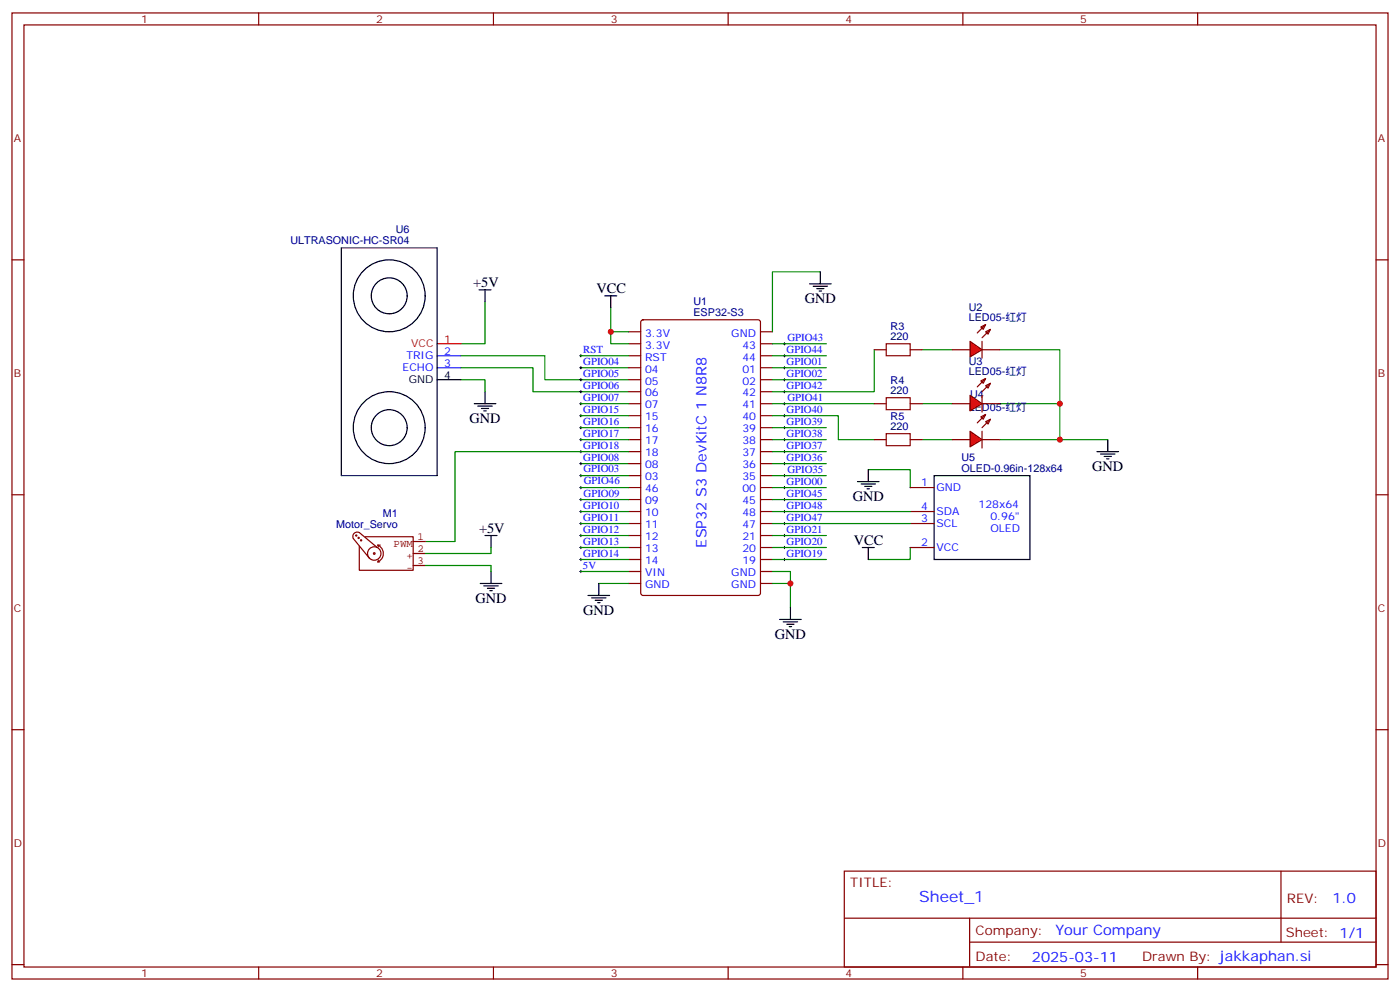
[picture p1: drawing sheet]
<svg xmlns="http://www.w3.org/2000/svg" width="412mm" height="292mm" viewBox="0 0 412 292" stroke-linecap="round" stroke-linejoin="round" font-family="sans-serif">
<g fill="none" stroke="#870000" stroke-width=".35">
<path d="M3.5 3.8h405.4v284.3h-405.4zM7.1 7.3h398.2v277.3h-398.2zM76.2 3.8v3.5M145.3 3.8v3.5M214.5 3.8v3.5M283.6 3.8v3.5M352.8 3.8v3.5M3.5 76.5h3.6M405.3 76.5h3.6M185.2 97.6h3.5M189 94.3l.4-.2h33.9l.7 .5v80l-.4 .6-34.2 .1-.6-.5-.1-80zM224 97.6h3.5"/>
<path d="M185.2 101.2h3.5M185.2 104.7h3.5M185.2 108.2h3.5M185.2 111.8h3.5M185.2 115.3h3.5M185.2 118.8h3.5M224 101.2h3.5M224 104.7h3.5M224 108.2h3.5M224 111.8h3.5M224 115.3h3.5M224 118.8h3.5"/>
<path d="M185.2 122.3h3.5M185.2 125.9h3.5M185.2 129.4h3.5M185.2 132.9h3.5M185.2 136.5h3.5M185.2 140h3.5M224 122.3h3.5M224 125.9h3.5M224 129.4h3.5M224 132.9h3.5M224 136.5h3.5M224 140h3.5"/>
<path d="M280.5 129.4h5.3M288.9 122.7l1.4-.7-.7 1.4zM289.3 129.4h5.3M290.3 124.1l1.4-.7-.7 1.4zM290.3 122l-2.4 2.5M291.7 123.4l-2.4 2.5M3.5 145.6h3.6M185.2 143.5h3.5M185.2 154.1h3.5M185.2 150.6h3.5M185.2 147h3.5M185.2 157.6h3.5"/>
<path d="M224 143.5h3.5M224 154.1h3.5M224 150.6h3.5M224 147h3.5M224 157.6h3.5M268.1 143.5h7.1M268.1 154.1h7.1M268.1 150.6h7.1M405.3 145.6h3.6M185.2 161.1h3.5M185.2 164.7h3.5M185.2 168.2h3.5"/>
<path d="M185.2 171.7h3.5M224 161.1h3.5M224 164.7h3.5M224 168.2h3.5M224 171.7h3.5M268.1 161.1h7.1M3.5 214.8h3.6M405.3 214.8h3.6M248.7 256.4h156.6v28.2h-156.6zM377.3 256.4v20.9M248.7 270.2h156.5M285.6 277.3h119.6"/>
<path d="M285.6 270.2v14.2M3.5 283.9h3.6M76.2 284.6v3.5M145.3 284.6v3.5M214.5 284.6v3.5M283.6 284.6v3.5M352.8 284.6v3.5M405.3 283.9h3.6"/>
</g>
<g fill="none" stroke="#008700" stroke-width=".35">
<path d="M142.9 88.8v12.4h-7.1M179.9 97.6v3.6h5.3M179.9 90.6v7h5.3M241.7 80h-14.2v17.6M135.8 111.8h7.1v3.5M135.8 108.2h21.2v7.1h28.2M135.8 104.7h24.7v7.1h24.7M171.1 108.2h14.1M171.1 104.7h14.1M227.5 108.2h15.9M227.5 118.8h30M227.5 104.7h15.9"/>
<path d="M227.5 101.2h15.9M257.5 102.9v12.4h-30M271.6 118.8h8.9M271.6 102.9h8.9M294.6 102.9h17.6v15.9h-17.6M171.1 136.5h14.1M171.1 140h14.1M171.1 129.4h14.1M171.1 125.9h14.1M171.1 122.3h14.1M185.2 132.9h-51.1v26.5h-8.9M227.5 122.3h19.4v7.1h10.6"/>
<path d="M227.5 136.5h15.9M227.5 140h15.9M227.5 132.9h15.9M227.5 129.4h15.9M227.5 125.9h15.9M255.8 138.2h12.3v5.3M271.6 129.4h8.9M171.1 157.6h14.1M171.1 154.1h14.1M171.1 150.6h14.1M171.1 147h14.1M171.1 143.5h14.1"/>
<path d="M227.5 157.6h15.9M227.5 154.1h40.6M227.5 150.6h40.6M227.5 147h15.9M227.5 143.5h15.9M171.1 164.7h14.1M171.1 161.1h14.1M171.1 168.2h14.1M176.4 171.7h8.8M227.5 168.2h5.3v3.5M227.5 171.7h5.3v7.1M227.5 164.7h15.9"/>
<path d="M227.5 161.1h15.9M268.1 161.1v3.6h-12.3"/>
</g>
<g fill="none" stroke="#000" stroke-width=".35">
<path d="M100.5 73v67M128.8 73v67M178.2 87.1h3.5M179.9 87.1v3.5M238.5 83.5h6.3M239.5 84.2h4.3M240.6 84.9h2.1M241.3 85.7h.7M241.7 80v3.5M128.8 111.8h7M139.7 118.8h6.3M140.8 119.5h4.2"/>
<path d="M142.9 115.3v3.5M141.8 120.2h2.1M142.5 120.9h.7M255.8 138.2v3.5M275.2 140h28.2v24.7h-28.2zM252.6 141.7h6.3M253.6 142.5h4.3M254.7 143.2h2.1M255.4 143.9h.7M173.2 175.3h6.4M174.3 176h4.2M175.3 176.7h2.1"/>
<path d="M176 177.4h.7M176.4 171.7v3.6M232.8 178.8v3.5M254 161.1h3.5M255.8 161.1v3.6M229.7 182.3h6.3M230.7 183h4.2M231.8 183.7h2.1M232.5 184.4h.7"/>
<circle cx="114.7" cy="87.1" r="10.6"/>
<circle cx="114.7" cy="87.1" r="5.3"/>
<circle cx="114.7" cy="125.9" r="10.6"/>
<circle cx="114.7" cy="125.9" r="5.3"/>
</g>
<path d="M128.8 101.2h7" fill="none" stroke="#f00" stroke-width=".35"/>
<path d="M128.8 104.7h7M128.8 108.2h7" fill="none" stroke="#00f" stroke-width=".35"/>
<path d="M100.5 73h28.3M100.5 140h28.3" fill="none" stroke="#333" stroke-width=".35"/>
<g fill="none" stroke="#000" stroke-width=".29">
<path d="M170.7 118.8h.7M170.7 115.3h.7M170.7 111.8h.7M170.7 108.2h.7M170.7 104.7h.7M171.1 104.4v.7M171.1 107.9v.7M171.1 111.4v.7M171.1 114.9v.7M171.1 118.5v.7M230.7 118.8h.7M230.7 115.3h.7"/>
<path d="M230.7 111.8h.7M230.7 108.2h.7M230.7 104.7h.7M230.7 101.2h.7M231.1 100.8v.7M231.1 104.4v.7M231.1 107.9v.7M231.1 111.4v.7M231.1 114.9v.7M231.1 118.5v.7M170.7 140h.7M170.7 136.5h.7"/>
<path d="M170.7 132.9h.7M170.7 129.4h.7M170.7 125.9h.7M170.7 122.3h.7M171.1 122v.7M171.1 125.5v.7M171.1 129v.8M171.1 132.6v.7M171.1 136.1v.7M171.1 139.6v.7M230.7 140h.7M230.7 136.5h.7"/>
<path d="M230.7 132.9h.7M230.7 129.4h.7M230.7 125.9h.7M230.7 122.3h.7M231.1 122v.7M231.1 125.5v.7M231.1 129v.8M231.1 132.6v.7M231.1 136.1v.7M231.1 139.6v.7M170.7 157.6h.7M170.7 154.1h.7"/>
<path d="M170.7 150.6h.7M170.7 147h.7M170.7 143.5h.7M171.1 143.2v.7M171.1 146.7v.7M171.1 150.2v.7M171.1 153.7v.7M171.1 157.3v.7M230.7 157.6h.7M230.7 154.1h.7M230.7 150.6h.7M230.7 147h.7"/>
<path d="M230.7 143.5h.7M231.1 143.2v.7M231.1 146.7v.7M231.1 150.2v.7M231.1 153.7v.7M231.1 157.3v.7M170.7 164.7h.7M170.7 161.1h.7M170.7 168.2h.7M171.1 160.8v.7M171.1 164.3v.7M171.1 167.9v.7"/>
<path d="M230.7 164.7h.7M230.7 161.1h.7M231.1 160.8v.7M231.1 164.3v.7"/>
</g>
<path d="M285.8 126.9l3.5 2.5-3.5 2.1z" fill="#f00" stroke="#870000" stroke-width=".35"/>
<path d="M280.5 118.8h5.3M288.9 112.1l1.4-.7-.7 1.4zM289.3 118.8h5.3M290.3 113.5l1.4-.7-.7 1.4zM290.3 111.4l-2.4 2.5M291.7 112.8l-2.4 2.5M289.3 126.9v5" fill="none" stroke="#870000" stroke-width=".35"/>
<path d="M285.8 116.3l3.5 2.5-3.5 2.1z" fill="#f00" stroke="#870000" stroke-width=".35"/>
<path d="M288.9 96.2l1.4-.7-.7 1.4zM290.3 97.6l1.4-.7-.7 1.5zM290.3 95.5l-2.4 2.5M291.7 96.9l-2.4 2.5M280.5 102.9h5.3M289.3 116.3v5M289.3 102.9h5.3" fill="none" stroke="#870000" stroke-width=".35"/>
<path d="M285.8 100.5l3.5 2.4-3.5 2.2z" fill="#f00" stroke="#870000" stroke-width=".35"/>
<path d="M257.5 118.8h3.6M257.5 102.9h3.6M268.1 118.8h3.5M268.1 102.9h3.5M289.3 100.5v4.9M257.5 129.4h3.6M268.1 129.4h3.5" fill="none" stroke="#870000" stroke-width=".35"/>
<path d="M261.1 117.1h7v3.5h-7zM261.1 101.2h7v3.5h-7zM261.1 127.6h7v3.6h-7z" fill="none" stroke="#a10000" stroke-width=".35"/>
<g fill="none" stroke="#000" stroke-width=".35">
<path d="M141.1 85.3h3.5M142.9 85.3v3.5M323.1 132.9h6.4M324.2 133.6h4.2M325.3 134.3h2.1M326 135h.7M326.3 129.4v3.5M142.9 157.6h3.5M144.6 157.6v3.5M141.5 171.7h6.3M142.5 172.4h4.3M143.6 173.1h2.1"/>
<path d="M144.3 173.8h.7M144.6 168.2v3.5"/>
</g>
<path d="M171.1 118.8h14.1M227.5 111.8h15.9M312.2 118.8v10.6M294.6 129.4h31.7M125.2 166.4h19.4v1.8M144.6 161.1v1.8h-19.4" fill="none" stroke="#008700" stroke-width=".35"/>
<g fill="none" stroke="#850000" stroke-width=".35">
<path d="M104.8 157.6l.2-.2 .1 .2-.3 .1M105.5 158.3l.2-.1 .1 .1-.3 .1M106.2 159l.2-.1 .1 .1-.3 .1M107.6 158h14.1v9.9h-15.9v-7.1M121.7 159.4h3.5M108.3 162.9a1.98 1.98 0 0 1 2.9-1.7 1.98 1.98 0 0 1 .1 3.4 1.98 1.98 0 0 1-3-1.5M110 162.9l.2-.2 .3 .2-.4 .2M111.1 161.1l-5.3-4.4a1.31 1.31 0 0 0-1.5 .3 1.31 1.31 0 0 0-.2 1.5l4.7 5.8M111.3 160.4a2.68 2.68 0 0 1 1.6 2.5 2.68 2.68 0 0 1-1.6 2.5M111.3 165.4h.5M111.3 160.4h.7M111.3 160.4l.2 .6"/>
<path d="M111.5 164.9l-.2 .5M121.7 162.9h3.5M121.7 166.4h3.5"/>
</g>
<g fill="#c00">
<circle cx="179.9" cy="97.6" r=".88"/>
<circle cx="232.8" cy="171.7" r=".88"/>
<circle cx="312.2" cy="118.8" r=".88"/>
<circle cx="312.2" cy="129.4" r=".88"/>
</g>
<text font-size="4.6" fill="#00f" x="270.8" y="265.4">Sheet_1</text>
<g font-size="4.2">
<text x="139.3" y="84.6">+5V</text>
<text x="175.7" y="86.4">VCC</text>
<text x="237.1" y="89.2">GND</text>
<text x="138.3" y="124.5">GND</text>
<text x="321.7" y="138.6">GND</text>
<text x="251.2" y="147.4">GND</text>
<text x="141.1" y="156.9">+5V</text>
<text x="251.5" y="160.4">VCC</text>
<text x="140.1" y="177.4">GND</text>
<text x="171.8" y="180.9">GND</text>
<text x="228.2" y="188">GND</text>
</g>
<g font-size="4.2" fill="#00f">
<text x="208.1" y="161.1" transform="rotate(-90 208.1 161.1)">ESP32 S3 DevKitC 1 N8R8</text>
<text x="392.5" y="265.7">1.0</text>
<text x="310.9" y="275.2">Your Company</text>
<text x="304" y="283">2025-03-11</text>
</g>
<g font-size="3.9" fill="#800">
<text x="250.5" y="261">TITLE:</text>
<text x="379.1" y="265.7">REV:</text>
<text x="287.4" y="275.2">Company:</text>
<text x="378.7" y="275.8">Sheet: 1/1</text>
<text x="287.4" y="282.9">Date:</text>
<text x="336.4" y="282.9">Drawn By: jakkaphan.si</text>
</g>
<g font-size="3.2" fill="#800">
<text x="41.6" y="6.8">1</text>
<text x="110.8" y="6.8">2</text>
<text x="179.9" y="6.8">3</text>
<text x="249.1" y="6.8">4</text>
<text x="318.2" y="6.8">5</text>
<text x="4.1" y="41.9">A</text>
<text x="405.9" y="41.9">A</text>
<text x="4.1" y="111.1">B</text>
<text x="405.9" y="111.1">B</text>
<text x="4.1" y="180.2">C</text>
<text x="405.9" y="180.2">C</text>
<text x="4.1" y="249.3">D</text>
<text x="405.9" y="249.3">D</text>
<text x="41.6" y="287.6">1</text>
<text x="110.8" y="287.6">2</text>
<text x="179.9" y="287.6">3</text>
<text x="249.1" y="287.6">4</text>
<text x="318.2" y="287.6">5</text>
</g>
<g font-size="3.2" fill="#000080">
<text x="85.5" y="71.9">ULTRASONIC-HC-SR04</text>
<text x="116.6" y="68.7">U6</text>
<text x="204.3" y="89.8">U1</text>
<text x="204.3" y="93.1">ESP32-S3</text>
<text x="285.4" y="94.5">LED05-红灯</text>
<text x="285.4" y="91.5">U2</text>
<text x="262.4" y="100.1">220</text>
<text x="262.4" y="97.1">R3</text>
<text x="285.4" y="107.4">U3</text>
<text x="262.4" y="113">R4</text>
<text x="285.4" y="110.3">LED05-红灯</text>
<text x="262.4" y="116">220</text>
<text x="285.8" y="117.1">U4</text>
<text x="262.4" y="123.6">R5</text>
<text x="285.4" y="120.9">LED05-红灯</text>
<text x="262.4" y="126.6">220</text>
<text x="283.2" y="135.7">U5</text>
<text x="283.2" y="138.9">OLED-0.96in-128x64</text>
<text x="99" y="155.5">Motor_Servo</text>
<text x="112.8" y="152.2">M1</text>
</g>
<g font-size="3.2" fill="#f00">
<text x="130.9" y="100.8">1</text>
<text x="121.1" y="102.2">VCC</text>
</g>
<g font-size="3.2" fill="#00f">
<text x="190" y="99.1">3.3V</text>
<text x="215.4" y="99.1">GND</text>
<text x="231.9" y="100.3">GPIO43</text>
<text x="119.8" y="105.8">TRIG</text>
<text x="130.9" y="104.4">2</text>
<text x="130.9" y="107.9">3</text>
<text x="171.8" y="107.4">GPIO04</text>
<text x="171.8" y="103.8">RST</text>
<text x="190" y="102.6">3.3V</text>
<text x="190" y="106.1">RST</text>
<text x="218.7" y="102.6">43</text>
<text x="218.7" y="106.1">44</text>
<text x="231.7" y="107.5">GPIO01</text>
<text x="231.7" y="103.9">GPIO44</text>
<text x="118.6" y="109.3">ECHO</text>
<text x="171.8" y="110.9">GPIO05</text>
<text x="190" y="109.6">04</text>
<text x="190" y="113.2">05</text>
<text x="218.7" y="109.6">01</text>
<text x="218.7" y="113.2">02</text>
<text x="231.7" y="111">GPIO02</text>
<text x="171.8" y="117.9">GPIO07</text>
<text x="171.8" y="114.4">GPIO06</text>
<text x="190" y="116.7">06</text>
<text x="218.7" y="116.7">42</text>
<text x="231.7" y="114.5">GPIO42</text>
<text x="231.9" y="117.9">GPIO41</text>
<text x="171.8" y="125">GPIO16</text>
<text x="171.8" y="121.5">GPIO15</text>
<text x="190" y="120.2">07</text>
<text x="190" y="123.8">15</text>
<text x="218.7" y="120.2">41</text>
<text x="218.7" y="123.8">40</text>
<text x="231.7" y="125.1">GPIO39</text>
<text x="231.7" y="121.6">GPIO40</text>
<text x="171.8" y="128.5">GPIO17</text>
<text x="190" y="127.3">16</text>
<text x="190" y="130.8">17</text>
<text x="218.7" y="127.3">39</text>
<text x="218.7" y="130.8">38</text>
<text x="231.7" y="128.6">GPIO38</text>
<text x="171.8" y="135.6">GPIO08</text>
<text x="171.8" y="132">GPIO18</text>
<text x="190" y="134.3">18</text>
<text x="190" y="137.9">08</text>
<text x="218.7" y="134.3">37</text>
<text x="218.7" y="137.9">36</text>
<text x="231.7" y="135.7">GPIO36</text>
<text x="231.7" y="132.2">GPIO37</text>
<text x="171.8" y="138.9">GPIO03</text>
<text x="172" y="142.6">GPIO46</text>
<text x="190" y="141.4">03</text>
<text x="218.7" y="141.4">35</text>
<text x="231.7" y="142.7">GPIO00</text>
<text x="231.9" y="139.1">GPIO35</text>
<text x="271.4" y="143.2">1</text>
<text x="171.8" y="149.8">GPIO10</text>
<text x="171.9" y="146.2">GPIO09</text>
<text x="190" y="144.9">46</text>
<text x="190" y="148.4">09</text>
<text x="218.7" y="144.9">00</text>
<text x="218.7" y="148.4">45</text>
<text x="231.7" y="149.8">GPIO48</text>
<text x="231.7" y="146.3">GPIO45</text>
<text x="275.9" y="144.6">GND</text>
<text x="288.2" y="149.5">128x64</text>
<text x="171.8" y="153.2">GPIO11</text>
<text x="190" y="152">10</text>
<text x="190" y="155.5">11</text>
<text x="218.7" y="152">48</text>
<text x="218.7" y="155.5">47</text>
<text x="231.7" y="153.3">GPIO47</text>
<text x="271.4" y="153.7">3</text>
<text x="271.4" y="150.2">4</text>
<text x="275.9" y="155.2">SCL</text>
<text x="275.9" y="151.6">SDA</text>
<text x="291.7" y="153">0.96&quot;</text>
<text x="171.8" y="160.3">GPIO13</text>
<text x="171.8" y="156.7">GPIO12</text>
<text x="190" y="159">12</text>
<text x="218.7" y="159">21</text>
<text x="231.7" y="160.4">GPIO20</text>
<text x="231.7" y="156.9">GPIO21</text>
<text x="271.4" y="160.8">2</text>
<text x="291.8" y="156.6">OLED</text>
<text x="171.7" y="167.4">5V</text>
<text x="171.8" y="163.8">GPIO14</text>
<text x="190" y="162.6">13</text>
<text x="190" y="166.1">14</text>
<text x="218.7" y="162.6">20</text>
<text x="218.7" y="166.1">19</text>
<text x="231.7" y="163.9">GPIO19</text>
<text x="275.9" y="162.2">VCC</text>
<text x="190" y="169.6">VIN</text>
<text x="190" y="173.1">GND</text>
<text x="215.4" y="169.6">GND</text>
<text x="215.4" y="173.1">GND</text>
</g>
<g font-size="3.2">
<text x="120.4" y="112.8">GND</text>
<text x="130.9" y="111.4">4</text>
</g>
<g font-size="3.2" fill="#840000">
<text x="116" y="160.9">PWM</text>
<text x="123" y="159">1</text>
<text x="119.8" y="164.4">+</text>
<text x="119.8" y="167.9">-</text>
<text x="123" y="162.6">2</text>
<text x="123" y="166.1">3</text>
</g>
</svg>
